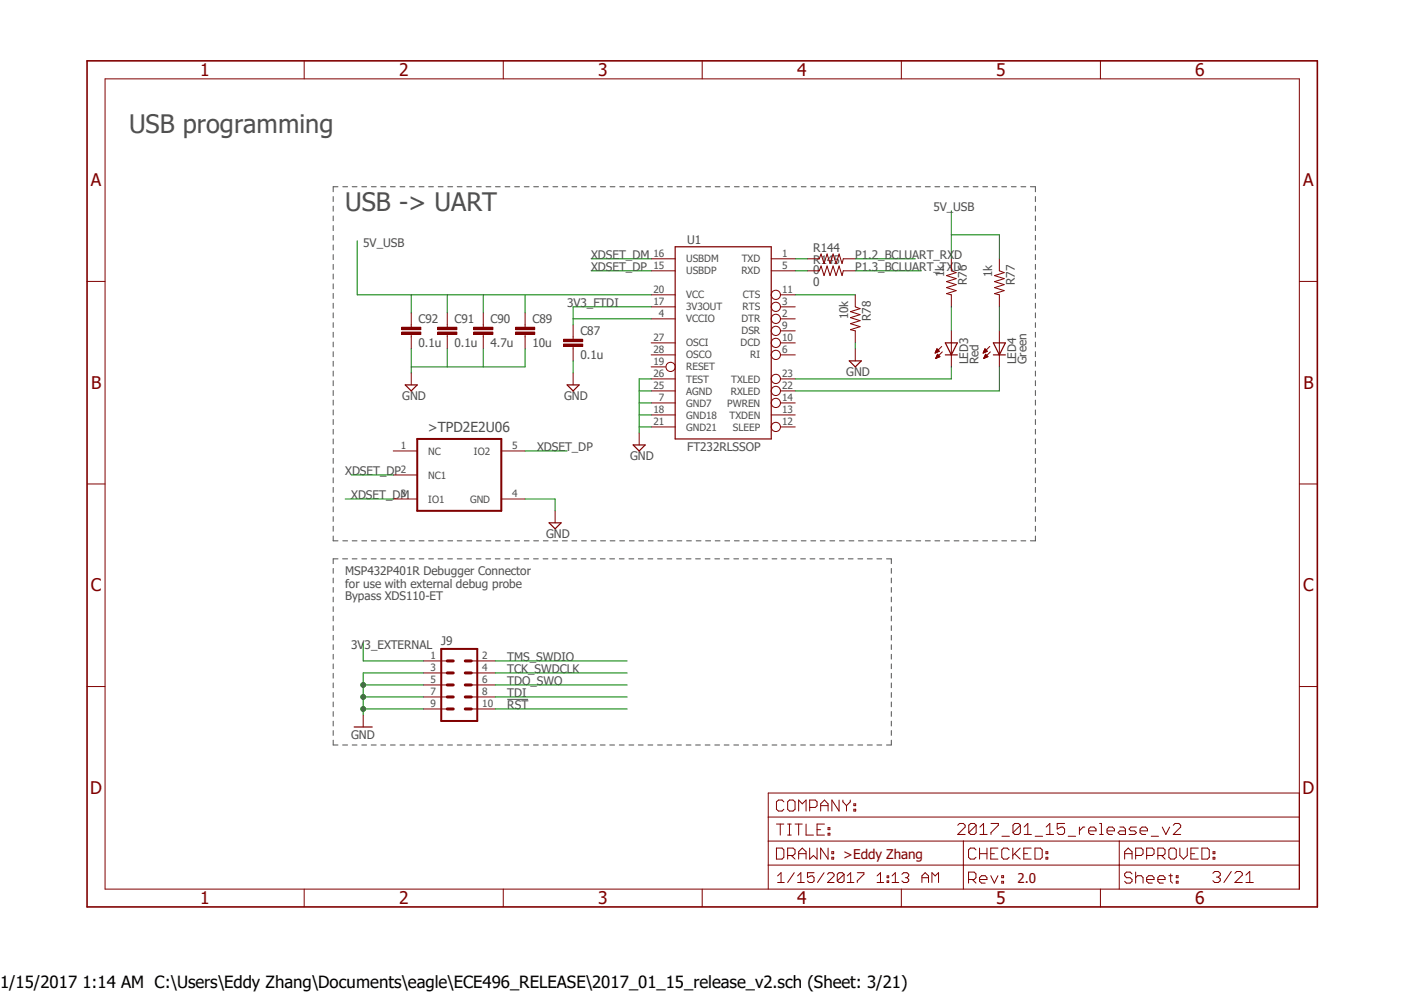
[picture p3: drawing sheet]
<svg xmlns="http://www.w3.org/2000/svg" width="297mm" height="210mm" viewBox="0 0 297 210" stroke-linecap="round" stroke-linejoin="round" font-family="sans-serif">
<path d="M17.9 12.5l261.2 179.9M279.1 12.5l-261.2 179.9" fill="none" stroke="#fff" stroke-width=".21"/>
<g fill="none" stroke="#505050" stroke-width=".21">
<path d="M71.5 39.5h-1v1.1M72.5 39.5h1M74.5 39.5h1M76.5 39.5h1.1M78.6 39.5h1M80.6 39.5h1M82.6 39.5h1M84.6 39.5h1M86.7 39.5h1M88.6 39.5h1.1M90.7 39.5h1M92.7 39.5h1"/>
<path d="M94.7 39.5h1.1M96.7 39.5h1M98.8 39.5h1M100.8 39.5h1M102.8 39.5h1M104.8 39.5h1M106.8 39.5h1.1M108.9 39.5h1M110.9 39.5h1M112.9 39.5h1M114.9 39.5h1.1M117 39.5h1"/>
<path d="M119 39.5h1M121 39.5h1M123 39.5h1M125.1 39.5h1M127 39.5h1.1M129.1 39.5h1M131.1 39.5h1M133.1 39.5h1.1M135.1 39.5h1M137.2 39.5h1M139.2 39.5h1M141.2 39.5h1"/>
<path d="M143.2 39.5h1M145.2 39.5h1.1M147.3 39.5h1M149.3 39.5h1M151.3 39.5h1M153.3 39.5h1M155.4 39.5h1M157.4 39.5h1M159.4 39.5h1M161.4 39.5h1M163.4 39.5h1.1M165.4 39.5h1.1"/>
<path d="M167.5 39.5h1M169.5 39.5h1M171.5 39.5h1.1M173.5 39.5h1M175.6 39.5h1M177.6 39.5h1M179.6 39.5h1M181.6 39.5h1M183.6 39.5h1.1M185.7 39.5h1M187.7 39.5h1M189.7 39.5h1"/>
<path d="M191.7 39.5h1M193.8 39.5h1M195.7 39.5h1.1M197.8 39.5h1M199.8 39.5h1M201.8 39.5h1.1M203.8 39.5h1.1M205.9 39.5h1M207.9 39.5h1M209.9 39.5h1M211.9 39.5h1M214 39.5h1"/>
<path d="M216 39.5h1M218 39.5h1v1.1M70.5 41.6v1M70.5 43.6v1.1M70.5 45.7v1M70.5 47.7v1.1M70.5 49.8v1M70.5 51.8v1.1M70.5 53.8v1.1M70.5 55.9v1.1M70.5 58v1M219 41.6v1"/>
<path d="M219 43.6v1.1M219 45.7v1M219 47.7v1.1M219 49.8v1M219 51.8v1.1M219 53.8v1.1M219 55.9v1.1M219 58v1M70.5 60v1.1M70.5 62.1v1M70.5 64.1v1.1M70.5 66.2v1"/>
<path d="M70.5 68.2v1.1M70.5 70.3v1M70.5 72.3v1.1M70.5 74.4v1M70.5 76.4v1.1M70.5 78.5v1M219 60v1.1M219 62.1v1M219 64.1v1.1M219 66.2v1M219 68.2v1.1M219 70.3v1"/>
<path d="M219 72.3v1.1M219 74.4v1M219 76.4v1.1M219 78.5v1M70.5 80.5v1.1M70.5 82.6v1.1M70.5 84.6v1.1M70.5 86.7v1.1M70.5 88.7v1.1M70.5 90.8v1M70.5 92.8v1.1M70.5 94.9v1"/>
<path d="M70.5 96.9v1.1M70.5 99v1M219 80.5v1.1M219 82.6v1.1M219 84.6v1.1M219 86.7v1.1M219 88.7v1.1M219 90.8v1M219 92.8v1.1M219 94.9v1M219 96.9v1.1M219 99v1"/>
<path d="M70.5 101v1.1M70.5 103.1v1M70.5 105.2v1M70.5 107.2v1M70.5 109.3v1M70.5 111.3v1.1M70.5 113.4v1h1M71.5 118.2h-1v1M72.5 118.2h1M72.5 114.4h1M74.5 114.4h1M74.5 118.2h1"/>
<path d="M76.5 114.4h1.1M76.5 118.2h1.1M78.5 118.2h1.1M78.6 114.4h1M80.6 114.4h1M80.6 118.2h1M82.6 114.4h1M82.6 118.2h1M84.6 114.4h1M84.6 118.2h1M86.6 118.2h1M86.7 114.4h1"/>
<path d="M88.6 114.4h1.1M88.6 118.2h1.1M90.7 114.4h1M90.7 118.2h1M92.7 118.2h1M92.7 114.4h1M94.7 118.2h1M94.7 114.4h1.1M96.7 114.4h1M96.7 118.2h1M98.7 118.2h1M98.8 114.4h1"/>
<path d="M100.8 118.2h1M100.8 114.4h1M102.8 118.2h1M102.8 114.4h1M104.8 118.2h1M104.8 114.4h1M106.8 118.2h1M106.8 114.4h1.1M108.8 118.2h1.1M108.9 114.4h1M110.8 118.2h1M110.9 114.4h1"/>
<path d="M112.9 118.2h1M112.9 114.4h1M114.9 118.2h1M114.9 114.4h1.1M116.9 118.2h1M117 114.4h1M118.9 118.2h1M119 114.4h1M120.9 118.2h1.1M121 114.4h1M122.9 118.2h1.1M123 114.4h1"/>
<path d="M125 118.2h1M125.1 114.4h1M127 118.2h1M127 114.4h1.1M129 118.2h1M129.1 114.4h1M131 118.2h1M131.1 114.4h1M133.1 118.2h1M133.1 114.4h1.1M135 118.2h1.1M135.1 114.4h1"/>
<path d="M137.1 118.2h1M137.2 114.4h1M139.1 118.2h1M139.2 114.4h1M141.1 118.2h1M141.2 114.4h1M143.1 118.2h1M143.2 114.4h1M145.2 118.2h1M145.2 114.4h1.1M147.2 118.2h1M147.3 114.4h1"/>
<path d="M149.2 118.2h1M149.3 114.4h1M151.2 118.2h1M151.3 114.4h1M153.2 118.2h1M153.3 114.4h1M155.2 118.2h1.1M155.4 114.4h1M157.3 118.2h1M157.4 114.4h1M159.3 118.2h1M159.4 114.4h1"/>
<path d="M161.3 118.2h1M161.4 114.4h1M163.3 118.2h1M163.4 114.4h1.1M165.3 118.2h1M165.4 114.4h1.1M167.3 118.2h1.1M167.5 114.4h1M169.4 118.2h1M169.5 114.4h1M171.4 118.2h1M171.5 114.4h1.1"/>
<path d="M173.4 118.2h1M173.5 114.4h1M175.4 118.2h1M175.6 114.4h1M177.4 118.2h1.1M177.6 114.4h1M179.5 118.2h1M179.6 114.4h1M181.5 118.2h1M181.6 114.4h1M183.5 118.2h1M183.6 114.4h1.1"/>
<path d="M185.5 118.2h1M185.7 114.4h1M187.5 118.2h1.1v1M187.7 114.4h1M189.7 114.4h1M191.7 114.4h1M193.8 114.4h1M195.7 114.4h1.1M197.8 114.4h1M199.8 114.4h1M201.8 114.4h1.1M203.8 114.4h1.1"/>
<path d="M205.9 114.4h1M207.9 114.4h1M209.9 114.4h1M211.9 114.4h1M214 114.4h1M216 114.4h1M219 101v1.1M219 103.1v1M219 105.2v1M219 107.2v1M219 109.3v1M219 111.3v1.1"/>
<path d="M219 113.4v1h-1M70.5 120.2v1M70.5 122.3v1M70.5 124.2v1.1M70.5 126.3v1M70.5 128.3v1M70.5 130.3v1M70.5 132.3v1M70.5 134.4v1M70.5 136.4v1M70.5 138.4v1M188.6 120.2v1"/>
<path d="M188.6 122.3v1M188.6 124.2v1.1M188.6 126.3v1M188.6 128.3v1M188.6 130.3v1M188.6 132.3v1M188.6 134.4v1M188.6 136.4v1M188.6 138.4v1M70.5 140.4v1M70.5 142.4v1M70.5 144.4v1.1"/>
<path d="M70.5 146.5v1M70.5 148.5v1M70.5 150.5v1M70.5 152.5v1M70.5 154.5v1M70.5 156.5v1.1h1M72.5 157.6h1M74.5 157.6h1M76.5 157.6h1.1M78.5 157.6h1.1M80.6 157.6h1M82.6 157.6h1"/>
<path d="M84.6 157.6h1M86.6 157.6h1M88.6 157.6h1.1M90.7 157.6h1M92.7 157.6h1M94.7 157.6h1M96.7 157.6h1M98.7 157.6h1M100.8 157.6h1M102.8 157.6h1M104.8 157.6h1M106.8 157.6h1"/>
<path d="M107.3 147.9h4.4M108.8 157.6h1.1M110.8 157.6h1M112.9 157.6h1M114.9 157.6h1M116.9 157.6h1M118.9 157.6h1M120.9 157.6h1.1M122.9 157.6h1.1M125 157.6h1M127 157.6h1M129 157.6h1"/>
<path d="M131 157.6h1M133.1 157.6h1M135 157.6h1.1M137.1 157.6h1M139.1 157.6h1M141.1 157.6h1M143.1 157.6h1M145.2 157.6h1M147.2 157.6h1M149.2 157.6h1M151.2 157.6h1M153.2 157.6h1"/>
<path d="M155.2 157.6h1.1M157.3 157.6h1M159.3 157.6h1M161.3 157.6h1M163.3 157.6h1M165.3 157.6h1M167.3 157.6h1.1M169.4 157.6h1M171.4 157.6h1M173.4 157.6h1M175.4 157.6h1M177.4 157.6h1.1"/>
<path d="M179.5 157.6h1M181.5 157.6h1M183.5 157.6h1M185.5 157.6h1M188.6 140.4v1M188.6 142.4v1M188.6 144.4v1.1M188.6 146.5v1M188.6 148.5v1M188.6 150.5v1M188.6 152.5v1M188.6 154.5v1"/>
<path d="M188.6 156.5v1.1h-1.1"/>
</g>
<g fill="none" stroke="#800000" stroke-width=".21">
<path d="M22.2 16.7h252.7v171.3h-252.7zM64.3 12.9v3.8M106.5 12.9v3.8M148.5 12.9v3.8M190.7 12.9v3.8M232.8 12.9v3.8M18.4 59.5h3.8M137.8 54.7h5M137.8 57.3h5M163.2 54.7h5M163.2 57.3h5M201.3 54.7v2.6l1 .4-2.1 .6 2.1 .6-2.1 .7 2.1 .6-2.1 .6 2.1 .7-2.1 .6 1.1 .3v2.5"/>
<path d="M211.4 54.7v2.6l1 .4-2 .6 2 .6-2 .7 2 .6-2 .6 2 .7-2 .6 1 .3v2.5M274.9 59.5h3.8M121.2 71.2v.6M121.2 73.3v.5M137.8 77.6h3M137.8 72.5h5M137.8 75.1h5M137.8 64.9h5M137.8 67.4h5M137.8 62.4h5M165.1 72.5h3.1M165.1 75.1h3.1"/>
<path d="M165.1 70h3.1M165.1 64.9h3.1M165.1 67.4h3.1M165.1 62.4h3.1M197.9 74.6h.1M197.9 74.5h.3M197.9 74.4h.5M198 74.3h.6M198 74.2h.6M198 75.7h.1M198 75.6h.3M198 74.1h.5"/>
<path d="M198 75.6h.5M198.1 74h.4M198.1 75.5h.7M198.1 74h.3M198.1 75.4h.7M198.2 73.9h.1M198.2 75.3h.5M198.2 73.8l-.4 .9M198.2 73.8l.5 .5-.9 .4M198.2 73.8h.1M198.2 75.2h.4M198.2 75.1h.3"/>
<path d="M198.3 75h.1M198.3 74.9l-.3 .9M198.3 74.9l.5 .5-.8 .4M198.3 74.9h.1M199.2 73.3l-1.4 1.4M199.3 74.4l-1.3 1.4M201.3 70v7.6M208 74.6h.2M208 74.5h.4M208.1 74.4h.5M208.1 74.3h.7M208.1 75.7h.2"/>
<path d="M208.2 74.2h.6M208.2 75.6h.3M208.2 74.1h.5M208.2 75.6h.5M208.2 74h.4M208.2 75.5h.7M208.3 74h.2M208.3 75.4h.7M208.3 73.9h.1M208.3 75.3h.5M208.4 73.8h.1M208.4 75.2h.3"/>
<path d="M208.4 73.8l-.4 .9M208.4 73.8l.5 .5-.9 .4M208.4 75.1h.3M208.4 75h.2M208.5 74.9h.1M208.5 74.9l-.4 .9M208.5 74.9l.5 .5-.9 .4M209.4 73.3l-1.4 1.4M209.5 74.4l-1.4 1.4M211.4 70v7.6M135.2 91.6v2.5M137.8 85.2h5"/>
<path d="M137.8 87.8h5M137.8 90.3h5M137.8 82.7h5M137.8 80.1h5M163.2 87.8h5M165.1 85.2h3.1M165.1 90.3h3.1M165.1 82.7h3.1M165.1 80.1h3.1M18.4 102.4h3.8M274.9 102.4h3.8M18.4 145.2h3.8"/>
<path d="M274.9 145.2h3.8M162.5 177.9h112.4M162.5 172.8h112.4M164.3 179.4h1.1l.4 .3v1.6l-.4 .4h-1.1zM164.3 174.3h1.5M165.1 174.3v2.3M165.8 169.6l-.4-.4h-.7l-.4 .4v1.6l.4 .3h.7l.4-.3M166.6 174.3h.8M166.6 176.6h.8M167 169.2h.8l.4 .4v1.6l-.4 .3h-.8l-.4-.3v-1.6zM167 174.3v2.3M168.2 174.3h1.5"/>
<path d="M169 171.5v-2.3l.7 .8 .8-.8v2.3M169 174.3v2.3M170.5 174.3v2.3h1.6M171.3 170.8h1.2l.3-.4v-.8l-.3-.4h-1.2v2.3M171.3 179.4v2.3l.8-.8 .7 .8v-2.3M172.8 175.5h.8M173.6 171.5v-1.5l.8-.8 .8 .8v1.5M173.6 170.4h1.6M174.4 174.3h-1.6v2.3h1.6M175.2 179.4v2.3l-1.6-2.3v2.3M175.2 175h.4v.5h-.4zM175.2 176.2h.4v.4h-.4z"/>
<path d="M177.5 169.2v2.3l-1.5-2.3v2.3M178.3 169.2v.4l.8 .8M179.1 170.4v1.1M179.9 169.2v.4l-.8 .8M180.6 171.2h.4v.3h-.4zM180.6 170h.4v.4h-.4zM202.6 174.5l.4-.3h.8l.4 .3v.4l-1.6 1.6h1.6M203.8 177.9v10.1M206.5 179.7l-.4-.3h-.8l-.4 .3v1.6l.4 .4h.8l.4-.4M206.5 174.5v1.6l-.4 .4h-.7l-.5-.4M206.5 174.5l-.4-.3h-.7l-.5 .3v1.6M206.5 174.5l-1.6 1.6"/>
<path d="M207.2 179.4v2.3M207.3 176.5h1.5M207.3 174.9l.8-.7v2.3M208.8 179.4v2.3M209.6 174.2h1.6v.3l-1.6 1.6v.4M211.1 179.4h-1.5v2.3h1.5M212 176.9h1.5M213.5 179.7l-.4-.3h-.8l-.4 .3v1.6l.4 .4h.8l.4-.4M214.2 179.4v2.3M215.8 179.4l-1.6 1.5M215.9 174.5v1.6l-.4 .4h-.8l-.4-.4M215.9 174.5l-.4-.3h-.8l-.4 .3v1.6"/>
<path d="M215.9 174.5l-1.6 1.6M216.7 176.5h1.5M216.7 174.9l.7-.7v2.3M218.1 179.4h-1.5v2.3h1.5M218.9 179.4h1.2l.4 .3v1.6l-.4 .4h-1.2zM219 176.9h1.6M221.3 176.5h1.6M221.3 174.9l.8-.7v2.3M225.2 174.2h-1.6v1.1l.9-.4h.3l.4 .4v.8l-.4 .4h-.8l-.4-.4M226 176.9h1.5M228.3 174.9v1.6M229.5 174.9h-.4l-.8 .8"/>
<path d="M230.3 175.7h1.6v-.4l-.5-.4h-.7l-.4 .4v.8l.4 .4h.7M232.6 176.5h.8M232.6 174.2h.4v2.3M234.2 175.7h1.6v-.4l-.5-.4h-.7l-.4 .4v.8l.4 .4h.7M236.8 177.9v10.1M236.9 174.9h.8l.4 .4v1.2h-1.2l-.4-.4 .4-.4h1.2M240.4 174.9h-1.2l-.4 .4 .4 .4h.8l.4 .4-.4 .4h-1.2M241.2 175.7h1.5v-.4l-.3-.4h-.8l-.4 .4v.8l.4 .4h.8M243.5 176.9h1.6M245.9 174.9l.7 1.6 .8-1.6M247.3 179.7l.3-.3h.8l.4 .3v1.6l-.4 .4h-.8l-.3-.4zM248.2 174.5l.4-.3h.8l.4 .3v.4l-1.6 1.6h1.6"/>
<path d="M249.6 179.4v1.5l.8 .8 .8-.8v-1.5M253.5 179.4h-1.6v2.3h1.6M254.3 179.4h1.1l.4 .3v1.6l-.4 .4h-1.1zM274.9 167.7h-112.4v20.3M64.3 188v3.8M106.5 188v3.8M148.5 188v3.8M162.5 183h112.4M164.5 185.3l.7-.7v2M164.5 186.6h1.4M166.6 180.9h1.2l.4-.3v-.9l-.4-.3h-1.2v2.3M167.4 180.9l.8 .8"/>
<path d="M168 184.6l-1.4 2M168.7 186.6h1.4M168.7 185.3l.7-.7v2M169 181.7v-1.6l.7-.7 .8 .7v1.6M169 180.6h1.5M172.2 184.6h-1.4v1l.7-.3h.4l.3 .3v.7l-.3 .3h-.7l-.4-.3M174.3 184.6l-1.4 2M175 184.9l.4-.3h.7l.3 .3v.4l-1.4 1.3h1.4M176 181.3h.4v.4h-.4zM176 180.1h.4v.5h-.4zM178.6 184.9v1.4l-.4 .3h-.7l-.4-.3M178.6 184.9l-.4-.3h-.7l-.4 .3v1.4"/>
<path d="M178.6 184.9l-1.5 1.4M179.2 186.6h1.4M179.2 185.3l.8-.7v2M181.4 184.6h1.4v.3l-1.4 1.4v.3M185.5 186.6h1.4M185.5 185.3l.8-.7v2M187.7 186.3h.3v.3h-.3zM187.7 185.3h.3v.3h-.3zM188.7 186.6h1.4M188.7 185.3l.7-.7v2M190.7 188v3.8M190.8 184.9l.4-.3h.7l.3 .3v.4l-.3 .3"/>
<path d="M191.5 185.6h.4M191.9 185.6l.3 .4v.3l-.3 .3h-.7l-.4-.3M195 185.6h1.4M195 186.6v-1.3l.7-.7 .7 .7v1.3M197.1 186.6v-2l.7 .7 .7-.7v2M204.9 186h1.2l.4-.4v-.8l-.4-.4h-1.2v2.4M205.7 186l.8 .8M207.2 186h1.6v-.4l-.4-.4h-.8l-.4 .4v.8l.4 .4h.8M207.2 180.6h1.6M209.6 185.2l.8 1.6 .7-1.6M209.6 180.6h.8M211.9 185.2h.4v.4h-.4z"/>
<path d="M211.9 186.4h.4v.4h-.4zM214.6 180.6l1.2 1.1M216.6 180.6h.8M221.3 181.3h.4v.4h-.4zM221.3 180.1h.4v.5h-.4zM232.8 188v3.8M237.9 181.7v-1.6l.8-.7 .8 .7v1.6M237.9 180.6h1.6M239.5 184.8l-.4-.4h-.8l-.4 .4v.4l.4 .4h.8l.4 .4v.4l-.4 .4h-.8l-.4-.4M240.2 180.9h1.2l.4-.3v-.9l-.4-.3h-1.2v2.3M240.2 184.4v2.4M240.2 185.6l.4-.4h.8l.4 .4v1.2"/>
<path d="M242.6 180.9h1.2l.3-.3v-.9l-.3-.3h-1.2v2.3M242.6 186h1.5v-.4l-.3-.4h-.8l-.4 .4v.8l.4 .4h.8M244.9 186h1.6v-.4l-.4-.4h-.8l-.4 .4v.8l.4 .4h.8M244.9 180.9h1.2l.4-.3v-.9l-.4-.3h-1.2v2.3M245.7 180.9l.8 .8M247.3 185.2h.7M247.6 184.8v1.6l.4 .4M248.8 185.2h.4v.4h-.4zM248.8 186.4h.4v.4h-.4zM251.9 180.6h.8M256.6 184.7l.4-.4h.7l.4 .4v.4l-.4 .4M256.6 181.3h.4v.4h-.4z"/>
<path d="M256.6 180.1h.4v.5h-.4zM257.3 185.5h.4M257.7 185.5l.4 .4v.4l-.4 .3h-.7l-.4-.3M260.5 184.3l-1.6 2.3M261.2 184.7l.4-.4h.8l.4 .4v.4l-1.6 1.5h1.6M263.6 186.6h1.5M263.6 185.1l.8-.8v2.3"/>
<circle cx="141.9" cy="77.6" r=".98"/>
<circle cx="164.1" cy="70" r=".98"/>
<circle cx="164.1" cy="62.4" r=".98"/>
<circle cx="164.1" cy="75.1" r=".98"/>
<circle cx="164.1" cy="64.9" r=".98"/>
<circle cx="164.1" cy="67.4" r=".98"/>
<circle cx="164.1" cy="72.5" r=".98"/>
<circle cx="164.1" cy="85.2" r=".98"/>
<circle cx="164.1" cy="90.3" r=".98"/>
<circle cx="164.1" cy="80.1" r=".98"/>
<circle cx="164.1" cy="82.7" r=".98"/>
</g>
<path d="M18.4 12.9h260.3v178.9h-260.3z" fill="none" stroke="#800000" stroke-width=".34"/>
<path d="M142.8 52.2h20.4v40.6h-20.4zM200 72.5h2.5l-1.2 2.6zM200 75.1h2.5M210.1 75.1h2.6M210.1 72.5h2.6l-1.3 2.6zM133.9 94.1h2.6l-1.3 1.3z" fill="none" stroke="#800000" stroke-width=".25"/>
<path d="M119.2 72.8h4.1v.5h-4.1z" fill-rule="evenodd" fill="#800000"/>
<path d="M119.2 72.8h4.1v.5h-4.1z" fill="none" stroke="#800000" stroke-width=".21"/>
<path d="M119.2 71.8h4.1v.5h-4.1z" fill-rule="evenodd" fill="#800000"/>
<path d="M111.1 68.7v.5M111.1 70.7v.5M119.2 71.8h4.1v.5h-4.1zM121.2 68.7v2.5M121.2 73.8v2.5M121.2 78.9v2.5M180.9 62.4v2.5l1 .4-2 .6 2 .6-2 .7 2 .6-2 .7 2 .6-2 .6 1 .3v2.5M180.9 73.8v2.5" fill="none" stroke="#800000" stroke-width=".21"/>
<path d="M179.7 76.3h2.5l-1.3 1.3zM120 81.4h2.5l-1.3 1.3z" fill="none" stroke="#800000" stroke-width=".25"/>
<path d="M109.1 70.2h4v.5h-4z" fill-rule="evenodd" fill="#800000"/>
<path d="M109.1 70.2h4v.5h-4z" fill="none" stroke="#800000" stroke-width=".21"/>
<path d="M109.1 69.2h4v.5h-4z" fill-rule="evenodd" fill="#800000"/>
<path d="M102.2 68.7v.5M102.2 70.7v.5M109.1 69.2h4v.5h-4zM111.1 66.2v2.5M111.1 71.2v2.6" fill="none" stroke="#800000" stroke-width=".21"/>
<path d="M100.2 70.2h4.1v.5h-4.1z" fill-rule="evenodd" fill="#800000"/>
<path d="M100.2 70.2h4.1v.5h-4.1z" fill="none" stroke="#800000" stroke-width=".21"/>
<path d="M100.2 69.2h4.1v.5h-4.1z" fill-rule="evenodd" fill="#800000"/>
<path d="M94.6 68.7v.5M94.6 70.7v.5M100.2 69.2h4.1v.5h-4.1zM102.2 66.2v2.5M102.2 71.2v2.6" fill="none" stroke="#800000" stroke-width=".21"/>
<path d="M92.6 70.2h4v.5h-4z" fill-rule="evenodd" fill="#800000"/>
<path d="M92.6 70.2h4v.5h-4z" fill="none" stroke="#800000" stroke-width=".21"/>
<path d="M92.6 69.2h4v.5h-4z" fill-rule="evenodd" fill="#800000"/>
<path d="M87 68.7v.5M87 70.7v.5M92.6 69.2h4v.5h-4zM94.6 66.2v2.5M94.6 71.2v2.6" fill="none" stroke="#800000" stroke-width=".21"/>
<path d="M85 70.2h4v.5h-4z" fill-rule="evenodd" fill="#800000"/>
<path d="M85 70.2h4v.5h-4z" fill="none" stroke="#800000" stroke-width=".21"/>
<path d="M85 69.2h4v.5h-4z" fill-rule="evenodd" fill="#800000"/>
<g fill="none" stroke="#800000" stroke-width=".21">
<path d="M170.8 54.7h2.5l.4-1 .6 2.1 .7-2.1 .6 2.1 .6-2.1 .7 2.1 .6-2.1 .6 2.1 .3-1.1h2.5M170.8 57.3h2.5l.4-1 .6 2 .7-2 .6 2 .6-2 .7 2 .6-2 .6 2 .3-1h2.5M85 69.2h4v.5h-4zM87 66.2v2.5M87 71.2v2.6M87 78.9v2.5M83.2 95.4h5.1M106 95.4h5.1M83.2 105.5h5.1M83.2 100.5h5.1M106 105.5h5.1M117.4 108v2.6"/>
<path d="M89.5 139.8h5.1M99.7 139.8h5.1M76.8 151.2v2.6M89.5 142.3h5.1M89.5 144.9h5.1M89.5 147.4h5.1M89.5 149.9h5.1M99.7 142.3h5.1M99.7 144.9h5.1M99.7 147.4h5.1M99.7 149.9h5.1"/>
</g>
<path d="M85.7 81.4h2.6l-1.3 1.3zM116.2 110.6h2.5l-1.3 1.2zM74.9 153.8h3.8" fill="none" stroke="#800000" stroke-width=".25"/>
<path d="M88.3 92.8h17.7v15.2h-17.7zM93.3 137.2h7.7v15.3h-7.7z" fill="none" stroke="#800000" stroke-width=".42"/>
<path d="M94.6 139.8h1.3M98.4 139.8h1.3M94.6 149.9h1.3M94.6 147.4h1.3M94.6 144.9h1.3M94.6 142.3h1.3M98.4 149.9h1.3M98.4 147.4h1.3M98.4 144.9h1.3M98.4 142.3h1.3" fill="none" stroke="#800000" stroke-width=".64"/>
<g fill="none" stroke="#008000" stroke-width=".21">
<path d="M125.1 54.7h12.7M125.1 57.3h12.7M87 73.8v5.1M94.6 73.8v3.8M102.2 73.8v3.8M111.1 73.8v3.8h-24.1M121.2 76.3v2.6M121.2 67.4h16.6M137.8 64.9h-16.6v3.8M180.9 72.5v1.3M201.3 77.6v2.5h-33.1M201.3 64.9v5.1"/>
<path d="M211.4 64.9v5.1M211.4 77.6v5.1h-43.2M111.1 95.4h8.9M135.2 82.7h2.6M135.2 85.2h2.6M135.2 87.8h2.6M135.2 90.3h2.6M137.8 80.1h-2.6v11.5M73 105.5h10.2M74.3 100.5h8.9M111.1 105.5h6.3v2.5M76.8 142.3v7.6h12.7"/>
<path d="M76.8 147.4h12.7"/>
</g>
<circle cx="76.8" cy="147.4" r=".51" fill="#008000"/>
<g fill="none" stroke="#008000" stroke-width=".21">
<path d="M76.8 144.9h12.7"/>
<circle cx="76.8" cy="147.4" r=".51"/>
</g>
<circle cx="76.8" cy="144.9" r=".51" fill="#008000"/>
<g fill="none" stroke="#008000" stroke-width=".21">
<path d="M76.8 142.3h12.7M76.8 149.9v1.3"/>
<circle cx="76.8" cy="144.9" r=".51"/>
</g>
<circle cx="76.8" cy="149.9" r=".51" fill="#008000"/>
<g fill="none" stroke="#008000" stroke-width=".21">
<path d="M75.6 50.9v11.5h62.2M168.2 54.7h2.6M168.2 57.3h2.6M180.9 54.7h12.7M180.9 57.3h14M201.3 44.6v10.1M201.3 49.7h10.1v5M87 62.4v3.8M94.6 62.4v3.8M102.2 62.4v3.8M111.1 62.4v3.8M168.2 62.4h12.7"/>
<path d="M76.8 136v3.8h12.7M104.8 139.8h27.9M104.8 149.9h27.9M104.8 144.9h27.9M104.8 147.4h27.9M104.8 142.3h27.9"/>
<circle cx="76.8" cy="149.9" r=".51"/>
</g>
<g font-size="5.4" fill="#505050">
<text x="27.3" y="28.1">USB programming</text>
<text x="73" y="44.6">USB -&gt; UART</text>
</g>
<g font-size="3.7" fill="#800000">
<text x="42.3" y="16.1">1</text>
<text x="84.4" y="16.1">2</text>
<text x="126.5" y="16.1">3</text>
<text x="168.7" y="16.1">4</text>
<text x="210.7" y="16.1">5</text>
<text x="252.9" y="16.1">6</text>
<text x="19.2" y="39.4">A</text>
<text x="275.7" y="39.4">A</text>
<text x="19.3" y="82.3">B</text>
<text x="275.7" y="82.3">B</text>
<text x="19.2" y="125.1">C</text>
<text x="275.7" y="125.1">C</text>
<text x="19.1" y="167.9">D</text>
<text x="275.5" y="167.9">D</text>
<text x="42.3" y="191.3">1</text>
<text x="84.4" y="191.3">2</text>
<text x="126.5" y="191.3">3</text>
<text x="168.7" y="191.3">4</text>
<text x="210.7" y="191.3">5</text>
<text x="252.9" y="191.3">6</text>
</g>
<text font-size="3.6" x="0" y="209">1/15/2017 1:14 AM C:\Users\Eddy Zhang\Documents\eagle\ECE496_RELEASE\2017_01_15_release_v2.sch (Sheet: 3/21)</text>
<text font-size="2.9" fill="#505050" x="90.5" y="91.3">&gt;TPD2E2U06</text>
<g font-size="2.8" fill="#800000">
<text x="178.4" y="181.7">&gt;Eddy Zhang</text>
<text x="215.2" y="186.8">2.0</text>
</g>
<g font-size="2.5" fill="#505050">
<text x="197.4" y="44.6">5V_USB</text>
<text x="76.8" y="52.2">5V_USB</text>
<text x="145.4" y="51.7">U1</text>
<text x="172" y="53.3">R144</text>
<text x="125.1" y="54.7">XDSET_DM</text>
<text x="125.1" y="57.3">XDSET_DP</text>
<text x="172" y="58">0</text>
<text x="172" y="55.8">R145</text>
<text x="180.9" y="54.7">P1.2_BCLUART_RXD</text>
<text x="180.9" y="57.3">P1.3_BCLUART_TXD</text>
<text x="199.7" y="58.6" transform="rotate(-90 199.7 58.6)">1k</text>
<text x="209.9" y="58.6" transform="rotate(-90 209.9 58.6)">1k</text>
<text x="120" y="64.9">3V3_FTDI</text>
<text x="172" y="60.6">0</text>
<text x="204.5" y="60.3" transform="rotate(-90 204.5 60.3)">R76</text>
<text x="214.7" y="60.3" transform="rotate(-90 214.7 60.3)">R77</text>
<text x="88.5" y="68.3">C92</text>
<text x="96.1" y="68.3">C91</text>
<text x="103.8" y="68.3">C90</text>
<text x="112.7" y="68.3">C89</text>
<text x="122.8" y="70.9">C87</text>
<text x="179.4" y="67.6" transform="rotate(-90 179.4 67.6)">10k</text>
<text x="184.2" y="67.9" transform="rotate(-90 184.2 67.9)">R78</text>
<text x="88.5" y="73.4">0.1u</text>
<text x="96.1" y="73.4">0.1u</text>
<text x="103.8" y="73.4">4.7u</text>
<text x="112.7" y="73.4">10u</text>
<text x="122.8" y="75.9">0.1u</text>
<text x="204.8" y="77.1" transform="rotate(-90 204.8 77.1)">LED3</text>
<text x="207" y="77.1" transform="rotate(-90 207 77.1)">Red</text>
<text x="215" y="77.1" transform="rotate(-90 215 77.1)">LED4</text>
<text x="217.1" y="77.1" transform="rotate(-90 217.1 77.1)">Green</text>
<text x="179" y="79.5">GND</text>
<text x="85.1" y="84.6">GND</text>
<text x="119.3" y="84.6">GND</text>
<text x="113.6" y="95.4">XDSET_DP</text>
<text x="145.4" y="95.4">FT232RLSSOP</text>
<text x="73" y="100.5">XDSET_DP</text>
<text x="133.3" y="97.3">GND</text>
<text x="74.3" y="105.5">XDSET_DM</text>
<text x="115.5" y="113.8">GND</text>
<text x="73" y="121.6">MSP432P401R Debugger Connector</text>
<text x="73" y="124.3">for use with external debug probe</text>
<text x="73" y="127">Bypass XDS110-ET</text>
<text x="74.3" y="137.2">3V3_EXTERNAL</text>
<text x="93.3" y="136.5">J9</text>
<text x="107.3" y="139.8">TMS_SWDIO</text>
<text x="107.3" y="142.3">TCK_SWDCLK</text>
<text x="107.3" y="149.9">RST</text>
<text x="107.3" y="144.9">TDO_SWO</text>
<text x="107.3" y="147.4">TDI</text>
<text x="74.3" y="156.3">GND</text>
</g>
<g font-size="2.1" fill="#505050">
<text x="138.2" y="54.4">16</text>
<text x="138.2" y="56.9">15</text>
<text x="145.2" y="55.5">USBDM</text>
<text x="145.2" y="58">USBDP</text>
<text x="156.8" y="58">RXD</text>
<text x="156.9" y="55.5">TXD</text>
<text x="165.5" y="54.4">1</text>
<text x="165.5" y="56.9">5</text>
<text x="138.2" y="64.6">17</text>
<text x="138.2" y="62">20</text>
<text x="145.2" y="65.7">3V3OUT</text>
<text x="145.2" y="63.1">VCC</text>
<text x="157.1" y="65.7">RTS</text>
<text x="157.1" y="63.1">CTS</text>
<text x="165.5" y="64.6">3</text>
<text x="165.5" y="62">11</text>
<text x="139.4" y="67.1">4</text>
<text x="145.2" y="68.2">VCCIO</text>
<text x="156.8" y="68.2">DTR</text>
<text x="156.9" y="70.7">DSR</text>
<text x="165.5" y="69.6">9</text>
<text x="165.5" y="67.1">2</text>
<text x="138.2" y="77.2">19</text>
<text x="138.2" y="72.2">27</text>
<text x="138.2" y="74.7">28</text>
<text x="145.2" y="73.3">OSCI</text>
<text x="145.2" y="75.8">OSCO</text>
<text x="156.7" y="73.3">DCD</text>
<text x="158.7" y="75.8">RI</text>
<text x="165.5" y="72.2">10</text>
<text x="165.5" y="74.7">6</text>
<text x="138.2" y="82.3">25</text>
<text x="138.2" y="79.8">26</text>
<text x="145.2" y="78.4">RESET</text>
<text x="145.2" y="83.4">AGND</text>
<text x="145.2" y="80.9">TEST</text>
<text x="154.6" y="83.4">RXLED</text>
<text x="154.7" y="80.9">TXLED</text>
<text x="165.5" y="79.8">23</text>
<text x="165.5" y="82.3">22</text>
<text x="138.2" y="87.4">18</text>
<text x="138.2" y="89.9">21</text>
<text x="139.4" y="84.8">7</text>
<text x="145.2" y="86">GND7</text>
<text x="145.2" y="88.5">GND18</text>
<text x="153.8" y="86">PWREN</text>
<text x="154.3" y="88.5">TXDEN</text>
<text x="165.5" y="84.8">14</text>
<text x="165.5" y="87.4">13</text>
<text x="165.5" y="89.9">12</text>
<text x="84.8" y="95">1</text>
<text x="108.4" y="95">5</text>
<text x="145.2" y="91.1">GND21</text>
<text x="155" y="91.1">SLEEP</text>
<text x="84.8" y="100.1">2</text>
<text x="90.6" y="101.2">NC1</text>
<text x="90.6" y="96.1">NC</text>
<text x="100.2" y="96.1">IO2</text>
<text x="84.8" y="105.2">3</text>
<text x="90.6" y="106.3">IO1</text>
<text x="99.4" y="106.3">GND</text>
<text x="108.4" y="105.2">4</text>
<text x="91.1" y="139.4">1</text>
<text x="91.1" y="142">3</text>
<text x="102" y="139.4">2</text>
<text x="102" y="142">4</text>
<text x="91.1" y="144.5">5</text>
<text x="91.1" y="147.1">7</text>
<text x="91.1" y="149.6">9</text>
<text x="102" y="144.5">6</text>
<text x="102" y="147.1">8</text>
<text x="102" y="149.6">10</text>
</g>
</svg>
